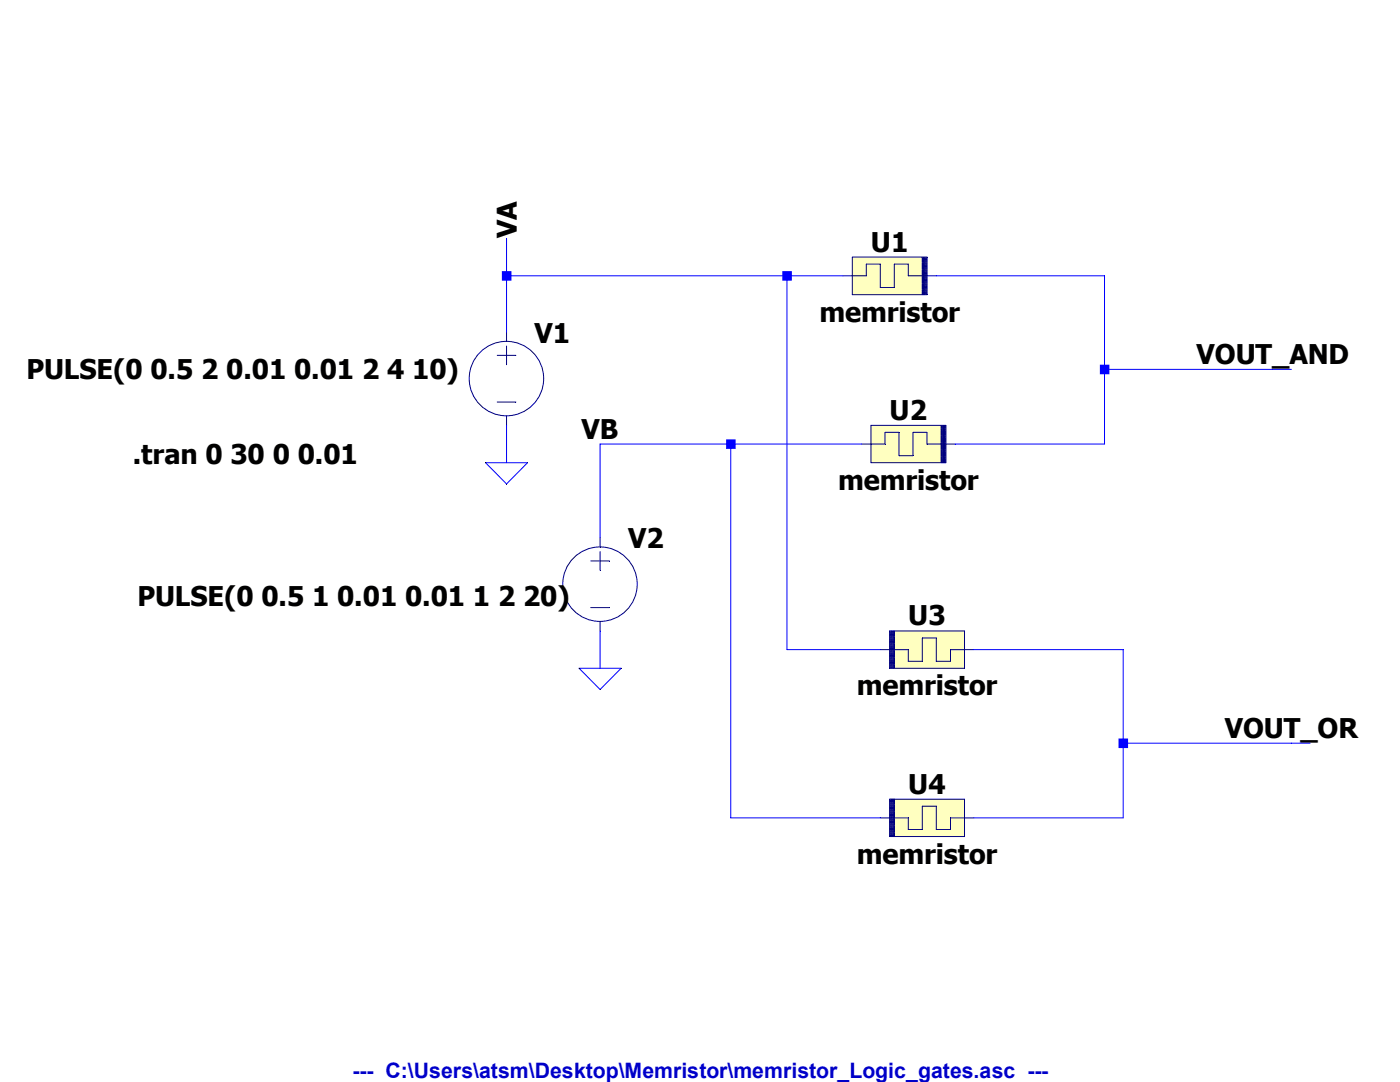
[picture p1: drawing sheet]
<svg xmlns="http://www.w3.org/2000/svg" width="279mm" height="216mm" viewBox="0 0 279 216" stroke-linecap="round" stroke-linejoin="round" font-family="sans-serif">
<path d="M170.1 51.3h14.9v7.5h-14.9z" fill="#ffffc0"/>
<path d="M170.1 51.3h14.9" fill="none" stroke="#00007f" stroke-width=".2"/>
<path d="M170.1 51.3v7.5" fill="none" stroke="#00007f" stroke-width=".2"/>
<path d="M170.1 58.8h14.9" fill="none" stroke="#00007f" stroke-width=".2"/>
<path d="M185 51.3v7.5" fill="none" stroke="#00007f" stroke-width=".2"/>
<path d="M185 55h1.9" fill="none" stroke="#00007f" stroke-width=".2"/>
<path d="M168.2 55h1.9" fill="none" stroke="#00007f" stroke-width=".2"/>
<path d="M170.1 55h2.8" fill="none" stroke="#00007f" stroke-width=".2"/>
<path d="M175.7 52.7v4.7" fill="none" stroke="#00007f" stroke-width=".2"/>
<path d="M175.7 57.4h2.8" fill="none" stroke="#00007f" stroke-width=".2"/>
<path d="M172.9 52.7v2.3" fill="none" stroke="#00007f" stroke-width=".2"/>
<path d="M178.5 52.7v4.7" fill="none" stroke="#00007f" stroke-width=".2"/>
<path d="M172.9 52.7h2.8" fill="none" stroke="#00007f" stroke-width=".2"/>
<path d="M178.5 52.7h2.8" fill="none" stroke="#00007f" stroke-width=".2"/>
<path d="M181.3 52.7v2.3" fill="none" stroke="#00007f" stroke-width=".2"/>
<path d="M181.3 55h3.7" fill="none" stroke="#00007f" stroke-width=".2"/>
<path d="M184.1 51.3v7.5" fill="none" stroke="#00007f" stroke-width=".2"/>
<path d="M184.3 51.3v7.5" fill="none" stroke="#00007f" stroke-width=".2"/>
<path d="M184.5 51.3v7.5" fill="none" stroke="#00007f" stroke-width=".2"/>
<path d="M184.8 51.3v7.5" fill="none" stroke="#00007f" stroke-width=".2"/>
<path d="M184.1 58.5h.9" fill="none" stroke="#00007f" stroke-width=".2"/>
<path d="M184.1 58.3h.9" fill="none" stroke="#00007f" stroke-width=".2"/>
<path d="M184.1 58.1h.9" fill="none" stroke="#00007f" stroke-width=".2"/>
<path d="M184.1 57.9h.9" fill="none" stroke="#00007f" stroke-width=".2"/>
<path d="M184.1 57.6h.9" fill="none" stroke="#00007f" stroke-width=".2"/>
<path d="M184.1 57.4h.9" fill="none" stroke="#00007f" stroke-width=".2"/>
<path d="M184.1 57.1h.9" fill="none" stroke="#00007f" stroke-width=".2"/>
<path d="M184.1 56.9h.9" fill="none" stroke="#00007f" stroke-width=".2"/>
<path d="M184.1 56.7h.9" fill="none" stroke="#00007f" stroke-width=".2"/>
<path d="M184.1 56.4h.9" fill="none" stroke="#00007f" stroke-width=".2"/>
<path d="M184.1 56.2h.9" fill="none" stroke="#00007f" stroke-width=".2"/>
<path d="M184.1 56h.9" fill="none" stroke="#00007f" stroke-width=".2"/>
<path d="M184.1 55.8h.9" fill="none" stroke="#00007f" stroke-width=".2"/>
<path d="M184.1 55.5h.9" fill="none" stroke="#00007f" stroke-width=".2"/>
<path d="M184.1 55.3h.9" fill="none" stroke="#00007f" stroke-width=".2"/>
<path d="M184.1 55h.9" fill="none" stroke="#00007f" stroke-width=".2"/>
<path d="M184.1 54.8h.9" fill="none" stroke="#00007f" stroke-width=".2"/>
<path d="M184.1 54.6h.9" fill="none" stroke="#00007f" stroke-width=".2"/>
<path d="M184.1 54.4h.9" fill="none" stroke="#00007f" stroke-width=".2"/>
<path d="M184.1 54.1h.9" fill="none" stroke="#00007f" stroke-width=".2"/>
<path d="M184.1 53.9h.9" fill="none" stroke="#00007f" stroke-width=".2"/>
<path d="M184.1 53.6h.9" fill="none" stroke="#00007f" stroke-width=".2"/>
<path d="M184.1 53.4h.9" fill="none" stroke="#00007f" stroke-width=".2"/>
<path d="M184.1 53.2h.9" fill="none" stroke="#00007f" stroke-width=".2"/>
<path d="M184.1 53h.9" fill="none" stroke="#00007f" stroke-width=".2"/>
<path d="M184.1 52.7h.9" fill="none" stroke="#00007f" stroke-width=".2"/>
<path d="M184.1 52.5h.9" fill="none" stroke="#00007f" stroke-width=".2"/>
<path d="M184.1 52.2h.9" fill="none" stroke="#00007f" stroke-width=".2"/>
<path d="M184.1 52h.9" fill="none" stroke="#00007f" stroke-width=".2"/>
<path d="M184.1 51.8h.9" fill="none" stroke="#00007f" stroke-width=".2"/>
<path d="M184.1 51.6h.9" fill="none" stroke="#00007f" stroke-width=".2"/>
<path d="M173.8 84.9h15v7.4h-15z" fill="#ffffc0"/>
<path d="M173.8 84.9h15" fill="none" stroke="#00007f" stroke-width=".2"/>
<path d="M173.8 84.9v7.4" fill="none" stroke="#00007f" stroke-width=".2"/>
<path d="M173.8 92.3h15" fill="none" stroke="#00007f" stroke-width=".2"/>
<path d="M188.8 84.9v7.4" fill="none" stroke="#00007f" stroke-width=".2"/>
<path d="M188.8 88.6h1.8" fill="none" stroke="#00007f" stroke-width=".2"/>
<path d="M172 88.6h1.8" fill="none" stroke="#00007f" stroke-width=".2"/>
<path d="M173.8 88.6h2.8" fill="none" stroke="#00007f" stroke-width=".2"/>
<path d="M179.4 86.3v4.6" fill="none" stroke="#00007f" stroke-width=".2"/>
<path d="M179.4 90.9h2.8" fill="none" stroke="#00007f" stroke-width=".2"/>
<path d="M176.6 86.3v2.3" fill="none" stroke="#00007f" stroke-width=".2"/>
<path d="M182.2 86.3v4.6" fill="none" stroke="#00007f" stroke-width=".2"/>
<path d="M176.6 86.3h2.8" fill="none" stroke="#00007f" stroke-width=".2"/>
<path d="M182.2 86.3h2.8" fill="none" stroke="#00007f" stroke-width=".2"/>
<path d="M185 86.3v2.3" fill="none" stroke="#00007f" stroke-width=".2"/>
<path d="M185 88.6h3.8" fill="none" stroke="#00007f" stroke-width=".2"/>
<path d="M187.8 84.9v7.4" fill="none" stroke="#00007f" stroke-width=".2"/>
<path d="M188 84.9v7.4" fill="none" stroke="#00007f" stroke-width=".2"/>
<path d="M188.3 84.9v7.4" fill="none" stroke="#00007f" stroke-width=".2"/>
<path d="M188.5 84.9v7.4" fill="none" stroke="#00007f" stroke-width=".2"/>
<path d="M187.8 92.1h1" fill="none" stroke="#00007f" stroke-width=".2"/>
<path d="M187.8 91.9h1" fill="none" stroke="#00007f" stroke-width=".2"/>
<path d="M187.8 91.7h1" fill="none" stroke="#00007f" stroke-width=".2"/>
<path d="M187.8 91.4h1" fill="none" stroke="#00007f" stroke-width=".2"/>
<path d="M187.8 91.2h1" fill="none" stroke="#00007f" stroke-width=".2"/>
<path d="M187.8 90.9h1" fill="none" stroke="#00007f" stroke-width=".2"/>
<path d="M187.8 90.7h1" fill="none" stroke="#00007f" stroke-width=".2"/>
<path d="M187.8 90.5h1" fill="none" stroke="#00007f" stroke-width=".2"/>
<path d="M187.8 90.3h1" fill="none" stroke="#00007f" stroke-width=".2"/>
<path d="M187.8 90h1" fill="none" stroke="#00007f" stroke-width=".2"/>
<path d="M187.8 89.8h1" fill="none" stroke="#00007f" stroke-width=".2"/>
<path d="M187.8 89.5h1" fill="none" stroke="#00007f" stroke-width=".2"/>
<path d="M187.8 89.3h1" fill="none" stroke="#00007f" stroke-width=".2"/>
<path d="M187.8 89.1h1" fill="none" stroke="#00007f" stroke-width=".2"/>
<path d="M187.8 88.9h1" fill="none" stroke="#00007f" stroke-width=".2"/>
<path d="M187.8 88.6h1" fill="none" stroke="#00007f" stroke-width=".2"/>
<path d="M187.8 88.4h1" fill="none" stroke="#00007f" stroke-width=".2"/>
<path d="M187.8 88.1h1" fill="none" stroke="#00007f" stroke-width=".2"/>
<path d="M187.8 87.9h1" fill="none" stroke="#00007f" stroke-width=".2"/>
<path d="M187.8 87.7h1" fill="none" stroke="#00007f" stroke-width=".2"/>
<path d="M187.8 87.5h1" fill="none" stroke="#00007f" stroke-width=".2"/>
<path d="M187.8 87.2h1" fill="none" stroke="#00007f" stroke-width=".2"/>
<path d="M187.8 87h1" fill="none" stroke="#00007f" stroke-width=".2"/>
<path d="M187.8 86.7h1" fill="none" stroke="#00007f" stroke-width=".2"/>
<path d="M187.8 86.5h1" fill="none" stroke="#00007f" stroke-width=".2"/>
<path d="M187.8 86.3h1" fill="none" stroke="#00007f" stroke-width=".2"/>
<path d="M187.8 86.1h1" fill="none" stroke="#00007f" stroke-width=".2"/>
<path d="M187.8 85.8h1" fill="none" stroke="#00007f" stroke-width=".2"/>
<path d="M187.8 85.6h1" fill="none" stroke="#00007f" stroke-width=".2"/>
<path d="M187.8 85.3h1" fill="none" stroke="#00007f" stroke-width=".2"/>
<path d="M187.8 85.1h1" fill="none" stroke="#00007f" stroke-width=".2"/>
<path d="M99.2 70.9h3.8" fill="none" stroke="#00007f" stroke-width=".2"/>
<path d="M99.2 80.2h3.8" fill="none" stroke="#00007f" stroke-width=".2"/>
<path d="M101.1 69v3.8" fill="none" stroke="#00007f" stroke-width=".2"/>
<path d="M101.1 83v1.9" fill="none" stroke="#00007f" stroke-width=".2"/>
<path d="M101.1 66.3v1.8" fill="none" stroke="#00007f" stroke-width=".2"/>
<g fill="none" stroke="#00007f" stroke-width=".2">
<path d="M117.9 111.9h3.7"/>
<circle cx="101.1" cy="75.5" r="7.4"/>
</g>
<path d="M117.9 121.2h3.7" fill="none" stroke="#00007f" stroke-width=".2"/>
<path d="M119.8 110.1v3.7" fill="none" stroke="#00007f" stroke-width=".2"/>
<path d="M119.8 124v1.9" fill="none" stroke="#00007f" stroke-width=".2"/>
<path d="M119.8 107.3v1.8" fill="none" stroke="#00007f" stroke-width=".2"/>
<circle cx="119.7" cy="116.6" r="7.4" fill="none" stroke="#00007f" stroke-width=".2"/>
<path d="M177.5 125.9h15v7.4h-15z" fill="#ffffc0"/>
<path d="M177.5 133.3h15" fill="none" stroke="#00007f" stroke-width=".2"/>
<path d="M192.5 125.9v7.4" fill="none" stroke="#00007f" stroke-width=".2"/>
<path d="M177.5 125.9h15" fill="none" stroke="#00007f" stroke-width=".2"/>
<path d="M177.5 125.9v7.4" fill="none" stroke="#00007f" stroke-width=".2"/>
<path d="M175.7 129.6h1.8" fill="none" stroke="#00007f" stroke-width=".2"/>
<path d="M192.5 129.6h1.9" fill="none" stroke="#00007f" stroke-width=".2"/>
<path d="M189.7 129.6h2.8" fill="none" stroke="#00007f" stroke-width=".2"/>
<path d="M186.9 127.3v4.7" fill="none" stroke="#00007f" stroke-width=".2"/>
<path d="M184.1 127.3h2.8" fill="none" stroke="#00007f" stroke-width=".2"/>
<path d="M189.7 129.6v2.4" fill="none" stroke="#00007f" stroke-width=".2"/>
<path d="M184.1 127.3v4.7" fill="none" stroke="#00007f" stroke-width=".2"/>
<path d="M186.9 132h2.8" fill="none" stroke="#00007f" stroke-width=".2"/>
<path d="M181.3 132h2.8" fill="none" stroke="#00007f" stroke-width=".2"/>
<path d="M181.3 129.6v2.4" fill="none" stroke="#00007f" stroke-width=".2"/>
<path d="M177.5 129.6h3.8" fill="none" stroke="#00007f" stroke-width=".2"/>
<path d="M178.5 125.9v7.4" fill="none" stroke="#00007f" stroke-width=".2"/>
<path d="M178.3 125.9v7.4" fill="none" stroke="#00007f" stroke-width=".2"/>
<path d="M178 125.9v7.4" fill="none" stroke="#00007f" stroke-width=".2"/>
<path d="M177.8 125.9v7.4" fill="none" stroke="#00007f" stroke-width=".2"/>
<path d="M177.5 126.2h1" fill="none" stroke="#00007f" stroke-width=".2"/>
<path d="M177.5 126.4h1" fill="none" stroke="#00007f" stroke-width=".2"/>
<path d="M177.5 126.6h1" fill="none" stroke="#00007f" stroke-width=".2"/>
<path d="M177.5 126.8h1" fill="none" stroke="#00007f" stroke-width=".2"/>
<path d="M177.5 127.1h1" fill="none" stroke="#00007f" stroke-width=".2"/>
<path d="M177.5 127.3h1" fill="none" stroke="#00007f" stroke-width=".2"/>
<path d="M177.5 127.6h1" fill="none" stroke="#00007f" stroke-width=".2"/>
<path d="M177.5 127.8h1" fill="none" stroke="#00007f" stroke-width=".2"/>
<path d="M177.5 128h1" fill="none" stroke="#00007f" stroke-width=".2"/>
<path d="M177.5 128.2h1" fill="none" stroke="#00007f" stroke-width=".2"/>
<path d="M177.5 128.5h1" fill="none" stroke="#00007f" stroke-width=".2"/>
<path d="M177.5 128.7h1" fill="none" stroke="#00007f" stroke-width=".2"/>
<path d="M177.5 128.9h1" fill="none" stroke="#00007f" stroke-width=".2"/>
<path d="M177.5 129.2h1" fill="none" stroke="#00007f" stroke-width=".2"/>
<path d="M177.5 129.4h1" fill="none" stroke="#00007f" stroke-width=".2"/>
<path d="M177.5 129.6h1" fill="none" stroke="#00007f" stroke-width=".2"/>
<path d="M177.5 129.9h1" fill="none" stroke="#00007f" stroke-width=".2"/>
<path d="M177.5 130.1h1" fill="none" stroke="#00007f" stroke-width=".2"/>
<path d="M177.5 130.3h1" fill="none" stroke="#00007f" stroke-width=".2"/>
<path d="M177.5 130.6h1" fill="none" stroke="#00007f" stroke-width=".2"/>
<path d="M177.5 130.8h1" fill="none" stroke="#00007f" stroke-width=".2"/>
<path d="M177.5 131h1" fill="none" stroke="#00007f" stroke-width=".2"/>
<path d="M177.5 131.3h1" fill="none" stroke="#00007f" stroke-width=".2"/>
<path d="M177.5 131.5h1" fill="none" stroke="#00007f" stroke-width=".2"/>
<path d="M177.5 131.7h1" fill="none" stroke="#00007f" stroke-width=".2"/>
<path d="M177.5 132h1" fill="none" stroke="#00007f" stroke-width=".2"/>
<path d="M177.5 132.2h1" fill="none" stroke="#00007f" stroke-width=".2"/>
<path d="M177.5 132.4h1" fill="none" stroke="#00007f" stroke-width=".2"/>
<path d="M177.5 132.7h1" fill="none" stroke="#00007f" stroke-width=".2"/>
<path d="M177.5 132.9h1" fill="none" stroke="#00007f" stroke-width=".2"/>
<path d="M177.5 133.1h1" fill="none" stroke="#00007f" stroke-width=".2"/>
<path d="M177.5 159.5h15v7.4h-15z" fill="#ffffc0"/>
<path d="M177.5 166.9h15" fill="none" stroke="#00007f" stroke-width=".2"/>
<path d="M192.5 159.5v7.4" fill="none" stroke="#00007f" stroke-width=".2"/>
<path d="M177.5 159.5h15" fill="none" stroke="#00007f" stroke-width=".2"/>
<path d="M177.5 159.5v7.4" fill="none" stroke="#00007f" stroke-width=".2"/>
<path d="M175.7 163.2h1.8" fill="none" stroke="#00007f" stroke-width=".2"/>
<path d="M192.5 163.2h1.9" fill="none" stroke="#00007f" stroke-width=".2"/>
<path d="M189.7 163.2h2.8" fill="none" stroke="#00007f" stroke-width=".2"/>
<path d="M186.9 160.9v4.6" fill="none" stroke="#00007f" stroke-width=".2"/>
<path d="M184.1 160.9h2.8" fill="none" stroke="#00007f" stroke-width=".2"/>
<path d="M189.7 163.2v2.3" fill="none" stroke="#00007f" stroke-width=".2"/>
<path d="M184.1 160.9v4.6" fill="none" stroke="#00007f" stroke-width=".2"/>
<path d="M186.9 165.5h2.8" fill="none" stroke="#00007f" stroke-width=".2"/>
<path d="M181.3 165.5h2.8" fill="none" stroke="#00007f" stroke-width=".2"/>
<path d="M181.3 163.2v2.3" fill="none" stroke="#00007f" stroke-width=".2"/>
<path d="M177.5 163.2h3.8" fill="none" stroke="#00007f" stroke-width=".2"/>
<path d="M178.5 159.5v7.4" fill="none" stroke="#00007f" stroke-width=".2"/>
<path d="M178.3 159.5v7.4" fill="none" stroke="#00007f" stroke-width=".2"/>
<path d="M178 159.5v7.4" fill="none" stroke="#00007f" stroke-width=".2"/>
<path d="M177.8 159.5v7.4" fill="none" stroke="#00007f" stroke-width=".2"/>
<path d="M177.5 159.7h1" fill="none" stroke="#00007f" stroke-width=".2"/>
<path d="M177.5 159.9h1" fill="none" stroke="#00007f" stroke-width=".2"/>
<path d="M177.5 160.2h1" fill="none" stroke="#00007f" stroke-width=".2"/>
<path d="M177.5 160.4h1" fill="none" stroke="#00007f" stroke-width=".2"/>
<path d="M177.5 160.7h1" fill="none" stroke="#00007f" stroke-width=".2"/>
<path d="M177.5 160.9h1" fill="none" stroke="#00007f" stroke-width=".2"/>
<path d="M177.5 161.1h1" fill="none" stroke="#00007f" stroke-width=".2"/>
<path d="M177.5 161.3h1" fill="none" stroke="#00007f" stroke-width=".2"/>
<path d="M177.5 161.6h1" fill="none" stroke="#00007f" stroke-width=".2"/>
<path d="M177.5 161.8h1" fill="none" stroke="#00007f" stroke-width=".2"/>
<path d="M177.5 162.1h1" fill="none" stroke="#00007f" stroke-width=".2"/>
<path d="M177.5 162.3h1" fill="none" stroke="#00007f" stroke-width=".2"/>
<path d="M177.5 162.5h1" fill="none" stroke="#00007f" stroke-width=".2"/>
<path d="M177.5 162.7h1" fill="none" stroke="#00007f" stroke-width=".2"/>
<path d="M177.5 163h1" fill="none" stroke="#00007f" stroke-width=".2"/>
<path d="M177.5 163.2h1" fill="none" stroke="#00007f" stroke-width=".2"/>
<path d="M177.5 163.4h1" fill="none" stroke="#00007f" stroke-width=".2"/>
<path d="M177.5 163.7h1" fill="none" stroke="#00007f" stroke-width=".2"/>
<path d="M177.5 163.9h1" fill="none" stroke="#00007f" stroke-width=".2"/>
<path d="M177.5 164.1h1" fill="none" stroke="#00007f" stroke-width=".2"/>
<path d="M177.5 164.4h1" fill="none" stroke="#00007f" stroke-width=".2"/>
<path d="M177.5 164.6h1" fill="none" stroke="#00007f" stroke-width=".2"/>
<path d="M177.5 164.8h1" fill="none" stroke="#00007f" stroke-width=".2"/>
<path d="M177.5 165.1h1" fill="none" stroke="#00007f" stroke-width=".2"/>
<path d="M177.5 165.3h1" fill="none" stroke="#00007f" stroke-width=".2"/>
<path d="M177.5 165.5h1" fill="none" stroke="#00007f" stroke-width=".2"/>
<path d="M177.5 165.8h1" fill="none" stroke="#00007f" stroke-width=".2"/>
<path d="M177.5 166h1" fill="none" stroke="#00007f" stroke-width=".2"/>
<path d="M177.5 166.2h1" fill="none" stroke="#00007f" stroke-width=".2"/>
<path d="M177.5 166.5h1" fill="none" stroke="#00007f" stroke-width=".2"/>
<path d="M177.5 166.7h1" fill="none" stroke="#00007f" stroke-width=".2"/>
<path d="M101.1 47.6v7.4M96.9 92.3h8.4l-4.2 4.3zM115.6 133.3h8.4l-4.2 4.3z" fill="none" stroke="#00f" stroke-width=".2"/>
<path d="M101.1 55h56" fill="none" stroke="#00f" stroke-width=".2"/>
<path d="M157.1 55h11.1" fill="none" stroke="#00f" stroke-width=".2"/>
<path d="M186.9 55h33.5" fill="none" stroke="#00f" stroke-width=".2"/>
<path d="M101.1 55v11.3" fill="none" stroke="#00f" stroke-width=".2"/>
<path d="M220.4 55v18.7" fill="none" stroke="#00f" stroke-width=".2"/>
<path d="M220.4 73.7h33.6" fill="none" stroke="#00f" stroke-width=".2"/>
<path d="M254 73.7h3.7" fill="none" stroke="#00f" stroke-width=".2"/>
<path d="M119.8 88.6h26" fill="none" stroke="#00f" stroke-width=".2"/>
<path d="M145.8 88.6h26.2" fill="none" stroke="#00f" stroke-width=".2"/>
<path d="M220.4 73.7v14.9" fill="none" stroke="#00f" stroke-width=".2"/>
<path d="M190.6 88.6h29.8" fill="none" stroke="#00f" stroke-width=".2"/>
<path d="M101.1 84.9v7.4" fill="none" stroke="#00f" stroke-width=".2"/>
<path d="M119.8 88.6v18.7" fill="none" stroke="#00f" stroke-width=".2"/>
<path d="M157.1 55v74.6" fill="none" stroke="#00f" stroke-width=".2"/>
<path d="M157.1 129.6h18.6" fill="none" stroke="#00f" stroke-width=".2"/>
<path d="M194.4 129.6h29.8" fill="none" stroke="#00f" stroke-width=".2"/>
<path d="M119.8 125.9v7.4" fill="none" stroke="#00f" stroke-width=".2"/>
<path d="M224.2 129.6v18.7" fill="none" stroke="#00f" stroke-width=".2"/>
<path d="M224.2 148.3h33.5" fill="none" stroke="#00f" stroke-width=".2"/>
<path d="M257.7 148.3h3.8" fill="none" stroke="#00f" stroke-width=".2"/>
<path d="M145.8 88.6v74.6" fill="none" stroke="#00f" stroke-width=".2"/>
<path d="M145.8 163.2h29.9" fill="none" stroke="#00f" stroke-width=".2"/>
<path d="M224.2 148.3v14.9" fill="none" stroke="#00f" stroke-width=".2"/>
<path d="M194.4 163.2h29.8" fill="none" stroke="#00f" stroke-width=".2"/>
<path d="M100.2 54.1h1.9v1.9h-1.9zM144.9 87.7h1.9v1.9h-1.9zM156.1 54.1h1.9v1.9h-1.9zM219.5 72.8h1.9v1.9h-1.9zM223.2 147.4h1.9v1.9h-1.9z" fill-rule="evenodd" fill="#00f"/>
<g font-size="5.4">
<text x="103.1" y="47.6" transform="rotate(-90 103.1 47.6)">VA</text>
<text x="173.8" y="50.2">U1</text>
<text x="163.5" y="64.2">memristor</text>
<text x="106.7" y="68.4">V1</text>
<text x="5.3" y="75.6">PULSE(0 0.5 2 0.01 0.01 2 4 10)</text>
<text x="238.8" y="72.6">VOUT_AND</text>
<text x="177.5" y="83.8">U2</text>
<text x="116.1" y="87.5">VB</text>
<text x="26.5" y="92.6">.tran 0 30 0 0.01</text>
<text x="167.3" y="97.7">memristor</text>
<text x="125.3" y="109.4">V2</text>
<text x="27.4" y="120.9">PULSE(0 0.5 1 0.01 0.01 1 2 20)</text>
<text x="181.3" y="124.8">U3</text>
<text x="171" y="138.8">memristor</text>
<text x="244.4" y="147.2">VOUT_OR</text>
<text x="181.3" y="158.4">U4</text>
<text x="171" y="172.3">memristor</text>
</g>
<text font-size="4.2" fill="#0000c8" x="70.4" y="215.2">--- C:\Users\atsm\Desktop\Memristor\memristor_Logic_gates.asc ---</text>
</svg>
